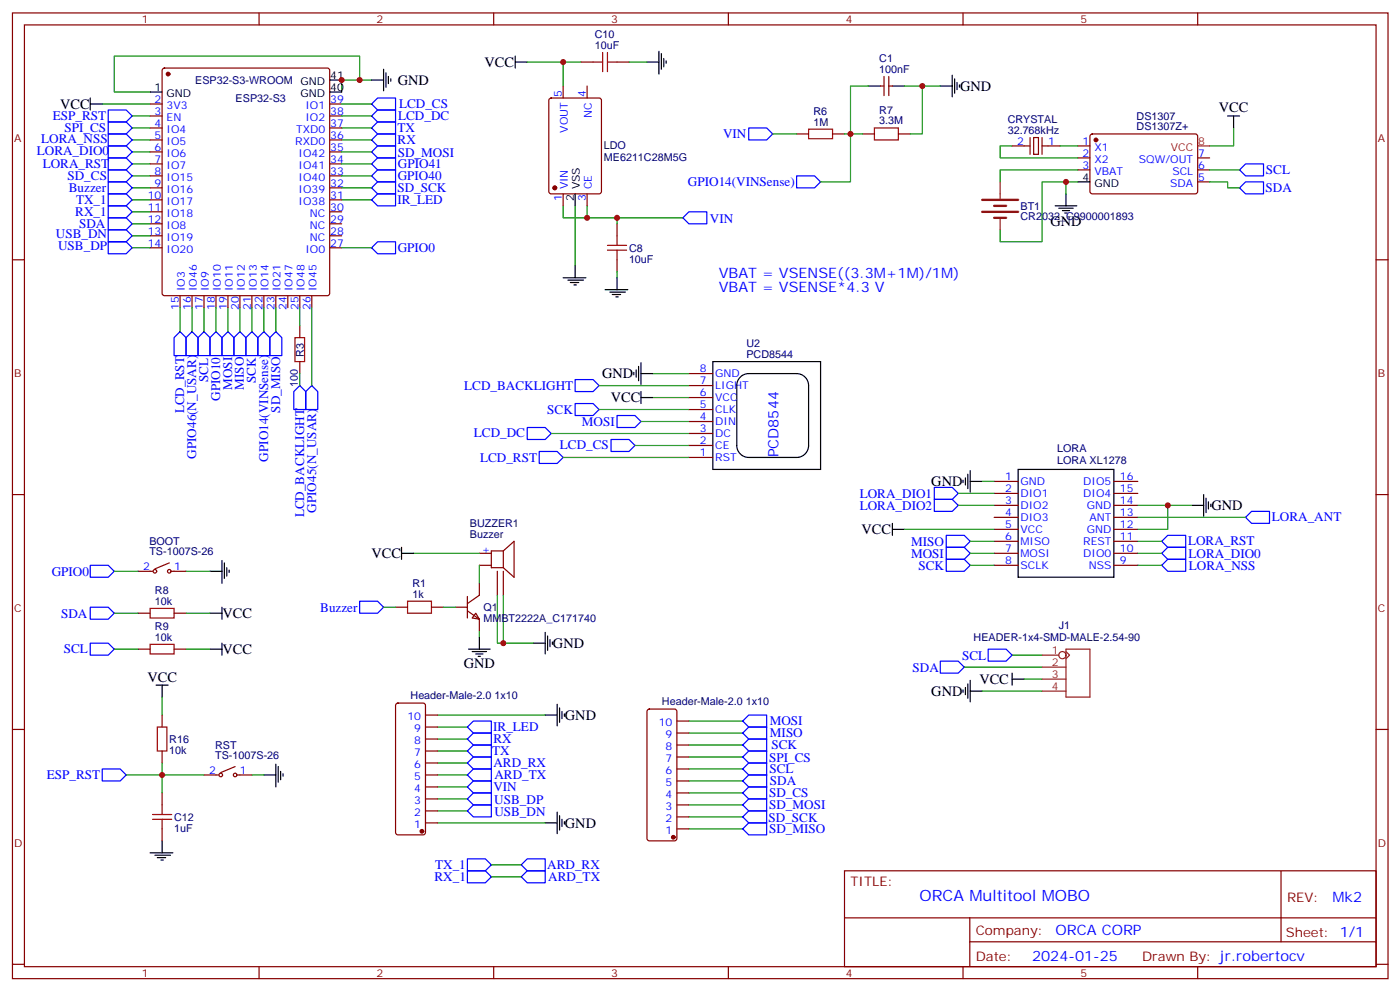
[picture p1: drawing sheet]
<svg xmlns="http://www.w3.org/2000/svg" width="413mm" height="292mm" viewBox="0 0 413 292" stroke-linecap="round" stroke-linejoin="round" font-family="sans-serif">
<g fill="none" stroke="#870000" stroke-width=".35">
<path d="M3.7 3.8h405.3v284.3h-405.3zM7.2 7.3h398.3v277.3h-398.3zM76.3 3.8v3.5M145.5 3.8v3.5M171.2 18.3h3.6M181.8 18.3h3.5M214.6 3.8v3.5M283.8 3.8v3.5M352.9 3.8v3.5M44.2 30.6h3.6M44.2 34.1h3.6M44.2 37.7h3.6"/>
<path d="M48 20.2l.5-.2h47.9l.5 .2 .3 .5v65.7l-.3 .5-.5 .2h-47.9l-.5-.3-.2-.4v-65.7zM97.2 30.6h3.5M97.2 34.1h3.5M97.2 37.7h3.5M161.9 29.1l.5-.2h14.1l.7 .4v27.1l-.4 .6-14.4 .1-.6-.5-.1-27zM165.9 25.3v3.6M173 25.3v3.6M234.7 39.4h3.6M245.3 39.4h3.5M254.1 39.4h3.6M259.4 25.3h1.1M260.5 22.5v5.7"/>
<path d="M261.9 22.5v5.7M261.9 25.3h1.1M264.7 39.4h3.6M321.4 39.6l.5-.2 30.6 .1 .4 .6v16.5l-.7 .5-30.6-.1-.4-.6v-16.3zM44.2 41.2h3.6M44.2 44.7h3.6M44.2 48.3h3.6M44.2 51.8h3.6M44.2 55.3h3.6M44.2 58.8h3.6M97.2 41.2h3.5M97.2 44.7h3.5"/>
<path d="M97.2 48.3h3.5M97.2 51.8h3.5M97.2 55.3h3.5M97.2 58.8h3.5M165.9 57.1v3.5M173 57.1v3.5M298.2 43h5.3M304.6 40.5h1.4v4.9h-1.4zM307.1 43h5.2M317.6 43h3.6M317.6 46.5h3.6M317.6 50h3.6"/>
<path d="M352.9 46.5h3.5M352.9 50h3.5M352.9 53.6h3.5M3.7 76.5h3.5M44.2 62.4h3.6M44.2 65.9h3.6M44.2 69.4h3.6M44.2 73h3.6M97.2 62.4h3.5M97.2 65.9h3.5M97.2 69.4h3.5M97.2 73h3.5"/>
<path d="M181.8 65.9v3.5M181.8 76.5v3.5M405.5 76.5h3.5M53.1 87.1v3.5M56.6 87.1v3.5M60.1 87.1v3.5M63.6 87.1v3.5M67.2 87.1v3.5M70.7 87.1v3.5M74.2 87.1v3.5M77.8 87.1v3.5M81.3 87.1v3.5"/>
<path d="M84.8 87.1v3.5M88.3 87.1v3.5M88.3 95.9v3.5M91.9 87.1v3.5M88.3 106.5v3.5M203 117.1h7M203 113.5h7M203 110h7M203 134.7h7M203 131.2h7M203 127.6h7M203 120.6h7"/>
<path d="M203 124.1h7M3.7 145.6h3.5M292.9 141.7h7.1M292.9 145.3h7.1M292.9 148.8h7.1M292.9 152.3h7.1M292.9 155.9h7.1M292.9 159.4h7.1M328.2 141.7h7.1M328.2 145.3h7.1M328.2 148.8h7.1M328.2 152.3h7.1"/>
<path d="M328.2 155.9h7.1M328.2 159.4h7.1M405.5 145.6h3.5M40.7 168.2h4.2M49.9 165.7l-4.3 1.8M50.6 168.2h4.2M116.6 178.8h3.5M127.1 178.8h3.6M134.2 178.8h3.5M137.7 179.8l3.6 2.5v3.5M137.7 175.6v6.4M141.3 162.9h3.5"/>
<path d="M141.3 166.4h3.5M141.3 171.7v3.6l-3.6 2.4M146.5 168.2v7.1M148.3 162.2l3.2-2.8v10.6l-3.2-2.9M148.3 162.2v4.9M148.3 168.2v7.1M148.3 162.2h-3.5v4.9h3.5M292.9 162.9h7.1M292.9 166.4h7.1M328.2 162.9h7.1M328.2 166.4h7.1M40.7 180.6h3.5"/>
<path d="M40.7 191.1h3.5M51.3 180.6h3.5M51.3 191.1h3.5M140.2 180.6l1.1 1.7-2.2-.3zM3.7 214.8h3.5M47.8 210.5v3.6M116.8 207.2l.5-.2h7.4l.6 .4 .1 37.7-.3 .5-.4 .2h-7.4l-.5-.2-.2-.5v-37.4zM125.4 217.6h3.5M125.4 214.1h3.5M125.4 210.5h3.5M190.9 209l.4-.2h7.5l.6 .4 .1 37.7-.3 .5-.4 .2h-7.5l-.5-.3-.2-.4v-37.4zM199.5 219.4h3.5"/>
<path d="M199.5 215.8h3.5M199.5 212.3h3.5M405.5 214.8h3.5M47.8 221.1v3.5M47.8 233.5v3.5M60.1 228.2h4.2M69.3 225.7l-4.2 1.8M70 228.2h4.2M125.4 238.8h3.5M125.4 235.2h3.5M125.4 231.7h3.5M125.4 228.2h3.5"/>
<path d="M125.4 224.6h3.5M125.4 221.1h3.5M199.5 237h3.5M199.5 233.5h3.5M199.5 229.9h3.5M199.5 226.4h3.5M199.5 222.9h3.5M47.8 244.1v3.5M125.4 242.3h3.5M199.5 244.1h3.5M199.5 240.5h3.5M248.8 256.4h156.7v28.2h-156.7z"/>
<path d="M377.5 256.4v20.9M248.9 270.2h156.5M285.8 277.3h119.6M285.8 270.2v14.2M3.7 283.9h3.5M76.3 284.6v3.5M145.5 284.6v3.5M214.6 284.6v3.5M283.8 284.6v3.5M352.9 284.6v3.5M405.5 283.9h3.5"/>
<circle cx="45.6" cy="168.2" r=".53"/>
<circle cx="49.9" cy="168.2" r=".53"/>
<circle cx="65.1" cy="228.2" r=".53"/>
<circle cx="69.3" cy="228.2" r=".53"/>
</g>
<g fill="none" stroke="#008700" stroke-width=".35">
<path d="M155.4 18.3h15.8M165.9 18.3v7M185.3 18.3h5.3M30.1 30.6h14.1M38.9 37.7h5.3M38.9 34.1h5.3M100.7 30.6h8.8M100.7 37.7h8.8M100.7 34.1h8.8M106 23.6v-7.1h-72.3v10.6h10.5M109.5 23.6h-8.8v3.5M227.7 39.4h7"/>
<path d="M248.8 39.4h5.3M255.9 25.3h-5.3v28.3h-8.8M266.5 25.3h5.3v14.1h-3.5M271.8 25.3h5.3M363.5 37.7v5.3h-7.1M38.9 51.8h5.3M38.9 55.3h5.3M38.9 41.2h5.3M38.9 58.8h5.3M38.9 44.7h5.3M38.9 48.3h5.3M100.7 51.8h8.8"/>
<path d="M100.7 55.3h8.8M100.7 41.2h8.8M100.7 58.8h8.8M100.7 44.7h8.8M100.7 48.3h8.8M298.2 43h-3.5v3.5h22.9M312.3 43h5.3M314.1 53.6v3.5M317.6 53.6h-10.5v17.6h-12.4v-3.5M317.6 50h-22.9v3.6M356.4 53.6h5.3v1.7h3.6M356.4 50h8.9"/>
<path d="M38.9 65.9h5.3M38.9 62.4h5.3M38.9 69.4h5.3M38.9 73h5.3M100.7 73h8.8M165.9 60.6v3.5h7.1v-3.5M169.5 60.6v17.6M173 64.1h28.2M181.8 64.1v1.8M53.1 90.6v7M56.6 90.6v7M60.1 90.6v7"/>
<path d="M63.6 90.6v7M67.2 90.6v7M70.7 90.6v7M74.2 90.6v7M77.8 90.6v7M81.3 90.6v7M88.3 90.6v5.3M91.9 90.6v22.9M181.8 80v1.8M88.3 110v3.5M176.5 113.5h26.5M192.4 117.1h10.6"/>
<path d="M192.4 110h10.6M162.4 127.6h40.6M165.9 134.7h37.1M176.5 120.6h26.5M187.1 131.2h15.9M188.9 124.1h14.1M266.5 155.9h26.4M282.4 148.8h10.5M282.4 145.3h10.5M285.9 159.4h7M289.4 141.7h3.5M335.3 148.8h8.8v7.1h-8.8"/>
<path d="M335.3 159.4h7M335.3 152.3h31.7M344.1 148.8h7.1M33.7 168.2h7M54.8 168.2h7.1M113 178.8h3.6M121.8 162.9h19.5M130.7 178.8h3.5M141.3 166.4v5.3M146.5 175.3v14.1h1.8v-14.1M285.9 162.9h7M285.9 166.4h7"/>
<path d="M335.3 162.9h7M335.3 166.4h7M33.7 191.1h7M33.7 180.6h7M54.8 191.1h7.1M54.8 180.6h7.1M141.3 185.8v1.8M148.3 189.4h8.8M284.1 196.4h23M298.2 192.9h8.9M301.8 200h5.3M47.8 205.2v5.3"/>
<path d="M128.9 214.1h8.8M128.9 217.6h8.8M128.9 210.5h31.8M203 215.8h15.9M203 212.3h15.9M203 219.4h15.9M289.4 203.5h17.7M37.2 228.2h22.9M47.8 224.6v8.9M74.2 228.2h3.6M128.9 228.2h8.8M128.9 224.6h8.8"/>
<path d="M128.9 238.8h8.8M128.9 235.2h8.8M128.9 221.1h8.8M128.9 231.7h8.8M203 226.4h15.9M203 222.9h15.9M203 237h15.9M203 229.9h15.9M203 233.5h15.9M128.9 242.3h31.8M144.8 254.6h8.8M144.8 258.2h8.8"/>
<path d="M203 244.1h15.9M203 240.5h15.9"/>
</g>
<g fill="none" stroke="#000" stroke-width=".35">
<path d="M151.8 18.3h3.6M151.8 16.5v3.5M190.6 18.3h3.6M194.2 15.1v6.7M194.9 15.8v4.6M195.6 17.2v2.5M196.3 17.9v.7M26.6 30.6h3.5M26.6 28.9v3.5M44.2 27.1h3.6M97.2 23.6h3.5M97.2 27.1h3.5"/>
<path d="M109.5 23.6h3.5M113 20.4v6.3M113.7 21.4v4.3M114.4 22.5v2.1M115.1 23.2v.7M255.9 25.3h3.5M263 25.3h3.5M277.1 25.3h3.5M280.6 22.2v6.3M281.3 23.2v4.2M282 24.3v2.1M282.7 25v.7"/>
<path d="M361.7 34.1h3.6M363.5 34.1v3.6M169.5 57.1v3.5M314.1 57.1v3.5M317.6 53.6h3.6M169.5 78.2v3.6M310.9 60.6h6.4M312 61.3h4.2M313.1 62h2.1M313.8 62.7h.7M165.9 81.8h6.7M167.4 82.5h4.5"/>
<path d="M168.1 83.2h2.4M169.1 83.9h.7M178.3 85.3h6.7M179.7 86h4.6M180.4 86.7h2.5M181.5 87.4h.7M181.8 81.8v3.5M186.8 109.6v.7M187.5 108.9v2.2M188.2 107.9v4.2M188.9 117.1h3.5M188.9 106.8v6.4"/>
<path d="M188.9 115.3v3.5M188.9 110h3.5M210 106.5h31.8v31.7h-31.8zM218.1 111a3.5 3.5 0 0 1 2.5-1h14.1a3.5 3.5 0 0 1 3.6 3.5v17.7a3.5 3.5 0 0 1-3.6 3.5h-14.1a3.5 3.5 0 0 1-3.5-3.5v-17.7a3.5 3.5 0 0 1 1-2.5zM285.2 139.6v4.3M285.9 138.6v6.3M300 138.2h28.2v31.8h-28.2zM263 155.9h3.5M263 154.1v3.5M283.8 141.4v.7M284.5 140.7v2.1M285.9 141.7h3.5"/>
<path d="M351.2 148.8h3.5M354.7 145.6v6.4M355.4 146.7v4.2M356.1 147.7v2.2M356.8 148.4v.8M61.9 168.2h3.5M65.4 165v6.7M65.4 178.8v3.5M66.1 165.7v4.6M66.8 167.1v2.5M67.5 167.9v.7M118.3 162.9h3.5"/>
<path d="M118.3 161.1v3.6M61.9 180.6h3.5M61.9 191.1h3.5M65.4 189.4v3.5M138.1 191.1h6.3M139.1 191.8h4.3M140.2 192.5h2.1M140.9 193.3h.7M141.3 187.6v3.5M157.1 189.4h3.6M160.7 186.2v6.3M161.4 187.3v4.2"/>
<path d="M162.1 188.3v2.1M162.8 189v.7M298.2 200h3.6M298.2 198.2v3.5M46 201.7h3.5M47.8 201.7v3.5M160.7 210.5h3.5M164.2 207.4v6.3M164.9 208.4v4.3M165.6 209.5v2.1M166.3 210.2v.7M283.8 203.1v.7"/>
<path d="M284.5 202.4v2.1M285.2 201.4v4.2M285.9 200.3v6.4M285.9 203.5h3.5M77.8 228.2h3.5M81.3 225v6.7M82 225.7v4.6M82.7 227.1v2.5M83.4 227.8v.7M164.2 239.1v6.4M44.2 251.1h6.7M45.6 251.8h4.6"/>
<path d="M46.4 252.5h2.4M47.4 253.2h.7M47.8 247.6v3.5M160.7 242.3h3.5M164.9 240.2v4.2M165.6 241.2v2.1M166.3 241.9v.7"/>
</g>
<g fill="none" stroke="#00f" stroke-width=".35">
<path d="M31.9 35.9h5.3l1.7 1.8-1.7 1.7h-5.3zM31.9 32.4h5.3l1.7 1.7-1.7 1.8h-5.3zM31.9 39.4h5.3l1.7 1.8-1.7 1.8h-5.3zM109.5 30.6l1.8-1.7h5.3v3.5h-5.3zM109.5 37.7l1.8-1.8h5.3v3.5h-5.3zM111.3 32.4h5.3v3.5h-5.3l-1.8-1.8zM220.6 37.7h5.3l1.8 1.7-1.8 1.8h-5.3zM31.9 57.1h5.3l1.7 1.7-1.7 1.8h-5.3zM31.9 46.5h5.3l1.7 1.8-1.7 1.7h-5.3zM31.9 43h5.3l1.7 1.7-1.7 1.8h-5.3zM31.9 50h5.3l1.7 1.8-1.7 1.8h-5.3zM31.9 53.6h5.3l1.7 1.7-1.7 1.8h-5.3z"/>
<path d="M109.5 41.2l1.8-1.8h5.3v3.6h-5.3zM109.5 44.7l1.8-1.7h5.3v3.5h-5.3zM109.5 48.3l1.8-1.8h5.3v3.5h-5.3zM109.5 51.8l1.8-1.8h5.3v3.6h-5.3zM109.5 55.3l1.8-1.7h5.3v3.5h-5.3zM109.5 58.8l1.8-1.7h5.3v3.5h-5.3zM234.7 51.8h5.3l1.8 1.8-1.8 1.7h-5.3zM365.3 50l1.7-1.7h5.3v3.5h-5.3zM365.3 55.3l1.7-1.7h5.3v3.5h-5.3zM31.9 64.1h5.3l1.7 1.8-1.7 1.8h-5.3zM31.9 60.6h5.3l1.7 1.8-1.7 1.7h-5.3zM31.9 67.7h5.3l1.7 1.7-1.7 1.8h-5.3z"/>
<path d="M31.9 71.2h5.3l1.7 1.8-1.7 1.7h-5.3zM109.5 73l1.8-1.8h5.3v3.5h-5.3zM201.2 64.1l1.8-1.7h5.3v3.5h-5.3zM53.1 97.6l1.7 1.8v5.3h-3.5v-5.3zM56.6 97.6l1.7 1.8v5.3h-3.5v-5.3zM60.1 97.6l1.8 1.8v5.3h-3.6v-5.3zM63.6 97.6l1.8 1.8v5.3h-3.5v-5.3zM67.2 97.6l1.7 1.8v5.3h-3.5v-5.3zM70.7 97.6l1.8 1.8v5.3h-3.6v-5.3zM74.2 97.6l1.8 1.8v5.3h-3.5v-5.3zM77.8 97.6l1.7 1.8v5.3h-3.5v-5.3zM79.5 99.4l1.8-1.8 1.7 1.8v5.3h-3.5z"/>
<path d="M88.3 113.5l1.8 1.8v5.3h-3.5v-5.3zM91.9 113.5l1.7 1.8v5.3h-3.5v-5.3zM169.5 118.8h5.3l1.7 1.8-1.7 1.7h-5.3zM169.5 111.8h5.3l1.7 1.7-1.7 1.8h-5.3zM155.4 125.9h5.3l1.7 1.7-1.7 1.8h-5.3zM158.9 132.9h5.3l1.7 1.8-1.7 1.8h-5.3zM180.1 129.4h5.2l1.8 1.8-1.8 1.7h-5.2zM181.8 122.3h5.3l1.8 1.8-1.8 1.8h-5.3zM275.3 143.5h5.3l1.8 1.8-1.8 1.7h-5.3zM275.3 147h5.3l1.8 1.8-1.8 1.8h-5.3zM278.8 157.6h5.3l1.8 1.8-1.8 1.7h-5.3zM342.3 159.4l1.8-1.8h5.3v3.5h-5.3z"/>
<path d="M367 152.3l1.8-1.7h5.3v3.5h-5.3zM26.6 178.8h5.3l1.8 1.8-1.8 1.7h-5.3zM26.6 166.4h5.3l1.8 1.8-1.8 1.8h-5.3zM106 177h5.3l1.7 1.8-1.7 1.8h-5.3zM278.8 161.1h5.3l1.8 1.8-1.8 1.8h-5.3zM278.8 164.7h5.3l1.8 1.7-1.8 1.8h-5.3zM342.3 162.9l1.8-1.8h5.3v3.6h-5.3zM342.3 166.4l1.8-1.7h5.3v3.5h-5.3zM26.6 189.4h5.3l1.8 1.7-1.8 1.8h-5.3zM277.1 194.7h5.3l1.7 1.7-1.7 1.8h-5.3zM291.2 191.1h5.3l1.7 1.8-1.7 1.8h-5.3zM137.7 217.6l1.8-1.8h5.3v3.6h-5.3z"/>
<path d="M137.7 214.1l1.8-1.8h5.3v3.5h-5.3zM218.9 215.8l1.7-1.7h5.3v3.5h-5.3zM220.6 217.6h5.3v3.5h-5.3l-1.7-1.7zM220.6 210.5h5.3v3.6h-5.3l-1.7-1.8zM30.1 226.4h5.3l1.8 1.8-1.8 1.7h-5.3zM137.7 235.2l1.8-1.7h5.3v3.5h-5.3zM137.7 238.8l1.8-1.8h5.3v3.5h-5.3zM137.7 221.1l1.8-1.7h5.3v3.5h-5.3zM137.7 228.2l1.8-1.8h5.3v3.5h-5.3zM137.7 224.6l1.8-1.7h5.3v3.5h-5.3zM139.5 229.9h5.3v3.6h-5.3l-1.8-1.8zM218.9 237l1.7-1.8h5.3v3.6h-5.3z"/>
<path d="M218.9 233.5l1.7-1.8h5.3v3.5h-5.3zM218.9 229.9l1.7-1.7h5.3v3.5h-5.3zM218.9 226.4l1.7-1.8h5.3v3.6h-5.3zM218.9 222.9l1.7-1.8h5.3v3.5h-5.3zM137.7 252.9h5.3l1.8 1.7-1.8 1.8h-5.3zM137.7 256.4h5.3l1.8 1.8-1.8 1.7h-5.3zM153.6 258.2l1.8-1.8h5.3v3.5h-5.3zM153.6 254.6l1.8-1.7h5.3v3.5h-5.3zM218.9 244.1l1.7-1.8h5.3v3.5h-5.3zM218.9 240.5l1.7-1.7h5.3v3.5h-5.3z"/>
</g>
<g fill="none" stroke="#a10000" stroke-width=".35">
<path d="M174.8 18.3h2.8M177.6 15.5v5.6M179 18.3h2.8M179 15.5v5.6M238.3 38h7v2.9h-7zM257.7 37.7h7v3.5h-7zM179 73.7h5.6M179 72.2h5.6M181.8 69.4v2.8M181.8 73.7v2.8M86.9 99.4h2.8v7.1h-2.8zM44.2 179.1h7.1v2.9h-7.1z"/>
<path d="M120.1 177h7v3.6h-7zM44.2 189.7h7.1v2.8h-7.1zM46.4 214.1h2.8v7h-2.8zM44.9 239.8h5.7M47.8 237v2.8M44.9 241.2h5.7M47.8 241.2v2.9"/>
</g>
<g fill="#870000" stroke="#870000" stroke-width=".35">
<circle cx="49.5" cy="21.8" r=".53"/>
<circle cx="163.5" cy="55.3" r=".53"/>
<circle cx="198.4" cy="246.5" r=".53"/>
<circle cx="124.3" cy="244.8" r=".53"/>
<circle cx="322.9" cy="41.2" r=".53"/>
</g>
<path d="M352.9 43h3.5" fill="none" stroke="#f00" stroke-width=".35"/>
<path d="M303.5 40.5v4.9M307.1 40.5v4.9" fill="none" stroke="#871200" stroke-width=".35"/>
<g fill="none" stroke="#8c2424" stroke-width=".35">
<path d="M294.7 53.6v4.9M294.7 64.1v3.6M307.1 192.9h4.9M307.1 196.4h7M307.1 200h7M314.1 191.8l1.1 1.1-1.1 1.1M314.1 191.1h7.1v14.1h-7.1zM307.1 203.5h7"/>
<circle cx="313.1" cy="192.9" r="1.06"/>
</g>
<path d="M289.4 58.8h10.6M289.4 62.4h10.6M292.9 64.1h3.6M292.9 60.6h3.6" fill="none" stroke="#8c2424" stroke-width=".71"/>
<g fill="#c00">
<circle cx="106" cy="23.6" r=".88"/>
<circle cx="100.7" cy="23.6" r=".88"/>
<circle cx="344.1" cy="148.8" r=".88"/>
<circle cx="181.8" cy="64.1" r=".88"/>
<circle cx="165.9" cy="18.3" r=".88"/>
<circle cx="173" cy="64.1" r=".88"/>
<circle cx="47.8" cy="228.2" r=".88"/>
<circle cx="314.1" cy="53.6" r=".88"/>
<circle cx="250.6" cy="39.4" r=".88"/>
<circle cx="271.8" cy="25.3" r=".88"/>
<circle cx="148.3" cy="189.4" r=".88"/>
</g>
<text font-size="4.6" fill="#00f" x="270.9" y="265.4">ORCA Multitool MOBO</text>
<g font-size="4.2">
<text x="142.8" y="19.7">VCC</text>
<text x="117.2" y="25">GND</text>
<text x="282.9" y="26.7">GND</text>
<text x="17.7" y="32">VCC</text>
<text x="359.1" y="33">VCC</text>
<text x="309.5" y="66.7">GND</text>
<text x="177.4" y="111.4">GND</text>
<text x="180" y="118.5">VCC</text>
<text x="274.4" y="143.1">GND</text>
<text x="357" y="150.2">GND</text>
<text x="253.9" y="157.2">VCC</text>
<text x="109.4" y="164.3">VCC</text>
<text x="65.6" y="182">VCC</text>
<text x="162.9" y="190.8">GND</text>
<text x="65.6" y="192.5">VCC</text>
<text x="136.7" y="196.8">GND</text>
<text x="43.5" y="200.7">VCC</text>
<text x="288.6" y="201.4">VCC</text>
<text x="274.4" y="204.9">GND</text>
<text x="166.5" y="211.9">GND</text>
<text x="166.5" y="243.7">GND</text>
</g>
<g font-size="4.2" fill="#00f">
<text x="211.8" y="81.8">VBAT = VSENSE((3.3M+1M)/1M)</text>
<text x="211.8" y="86">VBAT = VSENSE*4.3 V</text>
<text x="229.4" y="134.7" transform="rotate(-90 229.4 134.7)">PCD8544</text>
<text x="392.6" y="265.7">Mk2</text>
<text x="311" y="275.2">ORCA CORP</text>
<text x="304.1" y="283">2024-01-25</text>
</g>
<g font-size="3.9" fill="#00f">
<text x="15.5" y="35.4">ESP_RST</text>
<text x="117.3" y="35.5">LCD_DC</text>
<text x="117.6" y="31.9">LCD_CS</text>
<text x="19" y="38.9">SPI_CS</text>
<text x="117.2" y="38.9">TX</text>
<text x="213.1" y="40.7">VIN</text>
<text x="10.8" y="45.8">LORA_DIO0</text>
<text x="12.1" y="42.2">LORA_NSS</text>
<text x="117.2" y="42.4">RX</text>
<text x="117.2" y="46.1">SD_MOSI</text>
<text x="12.6" y="49.4">LORA_RST</text>
<text x="19.9" y="53.1">SD_CS</text>
<text x="117.2" y="53">GPIO40</text>
<text x="117.3" y="49.5">GPIO41</text>
<text x="373" y="51.2">SCL</text>
<text x="20.3" y="56.6">Buzzer</text>
<text x="117.1" y="56.7">SD_SCK</text>
<text x="202.7" y="54.8">GPIO14(VINSense)</text>
<text x="372.9" y="56.5">SDA</text>
<text x="22.2" y="63.6">RX_1</text>
<text x="22.4" y="60.1">TX_1</text>
<text x="117.1" y="60.1">IR_LED</text>
<text x="209.2" y="65.6">VIN</text>
<text x="16.5" y="70">USB_DN</text>
<text x="23.3" y="67.2">SDA</text>
<text x="17.1" y="73.5">USB_DP</text>
<text x="117.2" y="74.2">GPIO0</text>
<text x="61.4" y="112.5" transform="rotate(-90 61.4 112.5)">SCL</text>
<text x="75.4" y="112.7" transform="rotate(-90 75.4 112.7)">SCK</text>
<text x="64.9" y="118" transform="rotate(-90 64.9 118)">GPIO10</text>
<text x="68.4" y="114.8" transform="rotate(-90 68.4 114.8)">MOSI</text>
<text x="71.9" y="114.8" transform="rotate(-90 71.9 114.8)">MISO</text>
<text x="136.8" y="114.8">LCD_BACKLIGHT</text>
<text x="54.2" y="121.7" transform="rotate(-90 54.2 121.7)">LCD_RST</text>
<text x="82.5" y="121.5" transform="rotate(-90 82.5 121.5)">SD_MISO</text>
<text x="161.3" y="121.8">SCK</text>
<text x="171.5" y="125.4">MOSI</text>
<text x="139.6" y="128.8">LCD_DC</text>
<text x="57.8" y="135.1" transform="rotate(-90 57.8 135.1)">GPIO46(N_USAR)</text>
<text x="79" y="135.9" transform="rotate(-90 79 135.9)">GPIO14(VINSense)</text>
<text x="141.5" y="136">LCD_RST</text>
<text x="165" y="132.3">LCD_CS</text>
<text x="253.3" y="146.5">LORA_DIO1</text>
<text x="89.7" y="152.4" transform="rotate(-90 89.7 152.4)">LCD_BACKLIGHT</text>
<text x="93.1" y="151" transform="rotate(-90 93.1 151)">GPIO45(N_USAR)</text>
<text x="253.3" y="150.1">LORA_DIO2</text>
<text x="374.8" y="153.5">LORA_ANT</text>
<text x="268.5" y="160.7">MISO</text>
<text x="350.1" y="160.6">LORA_RST</text>
<text x="268.5" y="164.2">MOSI</text>
<text x="270.6" y="167.7">SCK</text>
<text x="350.2" y="164.2">LORA_DIO0</text>
<text x="350.3" y="167.8">LORA_NSS</text>
<text x="15.2" y="169.5">GPIO0</text>
<text x="18" y="181.8">SDA</text>
<text x="94.4" y="180.1">Buzzer</text>
<text x="18.8" y="192.4">SCL</text>
<text x="268.9" y="197.8">SDA</text>
<text x="283.5" y="194.3">SCL</text>
<text x="145.3" y="215.3">IR_LED</text>
<text x="226.8" y="213.6">MOSI</text>
<text x="145.4" y="218.9">RX</text>
<text x="226.9" y="217.1">MISO</text>
<text x="227.3" y="220.6">SCK</text>
<text x="145" y="222.4">TX</text>
<text x="145.4" y="225.8">ARD_RX</text>
<text x="226.6" y="224.2">SPI_CS</text>
<text x="226.7" y="227.5">SCL</text>
<text x="13.8" y="229.4">ESP_RST</text>
<text x="145.4" y="233">VIN</text>
<text x="145.7" y="229.5">ARD_TX</text>
<text x="226.9" y="231">SDA</text>
<text x="145.7" y="236.7">USB_DP</text>
<text x="226.6" y="238.2">SD_MOSI</text>
<text x="226.6" y="234.7">SD_CS</text>
<text x="145.7" y="240.2">USB_DN</text>
<text x="226.5" y="241.9">SD_SCK</text>
<text x="226.6" y="245.3">SD_MISO</text>
<text x="128.2" y="255.8">TX_1</text>
<text x="161.3" y="255.8">ARD_RX</text>
<text x="128" y="259.4">RX_1</text>
<text x="161.6" y="259.5">ARD_TX</text>
</g>
<g font-size="3.9" fill="#800">
<text x="250.6" y="261">TITLE:</text>
<text x="379.2" y="265.7">REV:</text>
<text x="287.5" y="275.2">Company:</text>
<text x="378.9" y="275.8">Sheet: 1/1</text>
<text x="287.5" y="282.9">Date:</text>
<text x="336.6" y="282.9">Drawn By: jr.robertocv</text>
</g>
<g font-size="3.2" fill="#800">
<text x="41.8" y="6.8">1</text>
<text x="110.9" y="6.8">2</text>
<text x="180.1" y="6.8">3</text>
<text x="249.2" y="6.8">4</text>
<text x="318.3" y="6.8">5</text>
<text x="4.2" y="41.9">A</text>
<text x="406" y="41.9">A</text>
<text x="4.2" y="111.1">B</text>
<text x="406" y="111.1">B</text>
<text x="4.2" y="180.2">C</text>
<text x="406" y="180.2">C</text>
<text x="4.2" y="249.3">D</text>
<text x="406" y="249.3">D</text>
<text x="41.8" y="287.6">1</text>
<text x="110.9" y="287.6">2</text>
<text x="180.1" y="287.6">3</text>
<text x="249.2" y="287.6">4</text>
<text x="318.3" y="287.6">5</text>
</g>
<g font-size="3.2" fill="#000080">
<text x="175.3" y="11.2">C10</text>
<text x="175.3" y="14.4">10uF</text>
<text x="259.1" y="21.4">100nF</text>
<text x="259.1" y="18.3">C1</text>
<text x="57.5" y="24.6">ESP32-S3-WROOM</text>
<text x="69.4" y="29.9">ESP32-S3</text>
<text x="239.7" y="33.8">R6</text>
<text x="259.1" y="33.4">R7</text>
<text x="334.9" y="35.2">DS1307</text>
<text x="239.7" y="37">1M</text>
<text x="259.1" y="36.6">3.3M</text>
<text x="296.9" y="39.4">32.768kHz</text>
<text x="296.9" y="36.3">CRYSTAL</text>
<text x="334.9" y="38.4">DS1307Z+</text>
<text x="177.9" y="47.3">ME6211C28M5G</text>
<text x="177.9" y="43.9">LDO</text>
<text x="300.7" y="64.9">CR2032_C9900001893</text>
<text x="300.7" y="61.8">BT1</text>
<text x="185.3" y="77.3">10uF</text>
<text x="185.3" y="74.1">C8</text>
<text x="89.5" y="105" transform="rotate(-90 89.5 105)">R3</text>
<text x="219.9" y="105.4">PCD8544</text>
<text x="219.9" y="102.2">U2</text>
<text x="87.7" y="114" transform="rotate(-90 87.7 114)">100</text>
<text x="311.5" y="136.6">LORA XL1278</text>
<text x="311.5" y="133.2">LORA</text>
<text x="138.5" y="155.2">BUZZER1</text>
<text x="44" y="160.5">BOOT</text>
<text x="138.5" y="158.3">Buzzer</text>
<text x="44" y="163.5">TS-1007S-26</text>
<text x="121.5" y="172.8">R1</text>
<text x="45.7" y="178.1">10k</text>
<text x="45.7" y="174.9">R8</text>
<text x="121.5" y="176">1k</text>
<text x="142.5" y="180">Q1</text>
<text x="45.7" y="185.5">R9</text>
<text x="142.5" y="183.1">MMBT2222A_C171740</text>
<text x="312" y="185.1">J1</text>
<text x="45.7" y="188.7">10k</text>
<text x="286.9" y="188.8">HEADER-1x4-SMD-MALE-2.54-90</text>
<text x="121" y="206">Header-Male-2.0 1x10</text>
<text x="195.1" y="207.7">Header-Male-2.0 1x10</text>
<text x="49.9" y="222">10k</text>
<text x="49.9" y="218.7">R16</text>
<text x="63.4" y="220.4">RST</text>
<text x="63.4" y="223.5">TS-1007S-26</text>
<text x="51.3" y="244.9">1uF</text>
<text x="51.3" y="241.7">C12</text>
</g>
<g font-size="3.2">
<text x="97.3" y="23.2">41</text>
<text x="45.6" y="26.7">1</text>
<text x="49.1" y="28.5">GND</text>
<text x="88.6" y="28.5">GND</text>
<text x="88.6" y="25">GND</text>
<text x="97.3" y="26.7">40</text>
<text x="319" y="53.2">4</text>
<text x="169.1" y="59.3" transform="rotate(-90 169.1 59.3)">2</text>
<text x="170.9" y="55.8" transform="rotate(-90 170.9 55.8)">VSS</text>
<text x="322.5" y="55">GND</text>
</g>
<g font-size="3.2" fill="#00f">
<text x="165.6" y="28.7" transform="rotate(-90 165.6 28.7)">5</text>
<text x="172.6" y="28.7" transform="rotate(-90 172.6 28.7)">4</text>
<text x="45.6" y="30.3">2</text>
<text x="45.6" y="33.8">3</text>
<text x="49.1" y="32">3V3</text>
<text x="49.1" y="35.6">EN</text>
<text x="90" y="35.6">IO2</text>
<text x="90" y="32">IO1</text>
<text x="97.3" y="33.8">38</text>
<text x="97.3" y="30.3">39</text>
<text x="174.4" y="34.8" transform="rotate(-90 174.4 34.8)">NC</text>
<text x="45.6" y="37.3">4</text>
<text x="45.6" y="40.9">5</text>
<text x="49.1" y="39.1">IO4</text>
<text x="87.3" y="39.1">TXD0</text>
<text x="97.3" y="40.9">36</text>
<text x="97.3" y="37.3">37</text>
<text x="167.4" y="39.1" transform="rotate(-90 167.4 39.1)">VOUT</text>
<text x="45.6" y="44.4">6</text>
<text x="45.6" y="47.9">7</text>
<text x="49.1" y="42.6">IO5</text>
<text x="49.1" y="46.1">IO6</text>
<text x="87" y="42.6">RXD0</text>
<text x="88" y="46.1">IO42</text>
<text x="97.3" y="47.9">34</text>
<text x="97.3" y="44.4">35</text>
<text x="299.7" y="42.6">2</text>
<text x="308.8" y="42.6">1</text>
<text x="319" y="42.6">1</text>
<text x="319" y="46.1">2</text>
<text x="322.5" y="44.4">X1</text>
<text x="322.5" y="47.9">X2</text>
<text x="335.6" y="47.9">SQW/OUT</text>
<text x="353.1" y="46.1">7</text>
<text x="45.6" y="51.4">8</text>
<text x="49.1" y="49.7">IO7</text>
<text x="49.1" y="53.2">IO15</text>
<text x="88" y="53.2">IO40</text>
<text x="88" y="49.7">IO41</text>
<text x="97.3" y="51.4">33</text>
<text x="319" y="49.7">3</text>
<text x="322.5" y="51.4">VBAT</text>
<text x="345.5" y="51.4">SCL</text>
<text x="353.1" y="53.2">5</text>
<text x="353.1" y="49.7">6</text>
<text x="43.6" y="58.5">10</text>
<text x="45.6" y="55">9</text>
<text x="49.1" y="56.7">IO16</text>
<text x="88" y="56.7">IO39</text>
<text x="97.3" y="58.5">31</text>
<text x="97.3" y="55">32</text>
<text x="165.6" y="59.3" transform="rotate(-90 165.6 59.3)">1</text>
<text x="167.4" y="55.8" transform="rotate(-90 167.4 55.8)">VIN</text>
<text x="172.6" y="59.3" transform="rotate(-90 172.6 59.3)">3</text>
<text x="174.4" y="55.8" transform="rotate(-90 174.4 55.8)">CE</text>
<text x="344.8" y="55">SDA</text>
<text x="43.6" y="62">11</text>
<text x="43.6" y="65.5">12</text>
<text x="49.1" y="60.3">IO17</text>
<text x="49.1" y="63.8">IO18</text>
<text x="88" y="60.3">IO38</text>
<text x="91.3" y="63.8">NC</text>
<text x="97.3" y="65.5">29</text>
<text x="97.3" y="62">30</text>
<text x="43.6" y="69.1">13</text>
<text x="49.1" y="67.3">IO8</text>
<text x="49.1" y="70.8">IO19</text>
<text x="91.3" y="70.8">NC</text>
<text x="91.3" y="67.3">NC</text>
<text x="97.3" y="69.1">28</text>
<text x="43.6" y="72.6">14</text>
<text x="49.1" y="74.4">IO20</text>
<text x="90" y="74.4">IO0</text>
<text x="97.3" y="72.6">27</text>
<text x="54.5" y="85.8" transform="rotate(-90 54.5 85.8)">IO3</text>
<text x="58" y="85.8" transform="rotate(-90 58 85.8)">IO46</text>
<text x="61.5" y="85.8" transform="rotate(-90 61.5 85.8)">IO9</text>
<text x="65.1" y="85.8" transform="rotate(-90 65.1 85.8)">IO10</text>
<text x="68.6" y="85.8" transform="rotate(-90 68.6 85.8)">IO11</text>
<text x="72.1" y="85.8" transform="rotate(-90 72.1 85.8)">IO12</text>
<text x="75.6" y="85.8" transform="rotate(-90 75.6 85.8)">IO13</text>
<text x="79.2" y="85.8" transform="rotate(-90 79.2 85.8)">IO14</text>
<text x="82.7" y="85.8" transform="rotate(-90 82.7 85.8)">IO21</text>
<text x="86.2" y="85.8" transform="rotate(-90 86.2 85.8)">IO47</text>
<text x="89.7" y="85.8" transform="rotate(-90 89.7 85.8)">IO48</text>
<text x="93.3" y="85.8" transform="rotate(-90 93.3 85.8)">IO45</text>
<text x="52.7" y="91.3" transform="rotate(-90 52.7 91.3)">15</text>
<text x="56.2" y="91.3" transform="rotate(-90 56.2 91.3)">16</text>
<text x="59.8" y="91.3" transform="rotate(-90 59.8 91.3)">17</text>
<text x="63.3" y="91.3" transform="rotate(-90 63.3 91.3)">18</text>
<text x="66.8" y="91.3" transform="rotate(-90 66.8 91.3)">19</text>
<text x="70.3" y="91.3" transform="rotate(-90 70.3 91.3)">20</text>
<text x="73.9" y="91.3" transform="rotate(-90 73.9 91.3)">21</text>
<text x="77.4" y="91.3" transform="rotate(-90 77.4 91.3)">22</text>
<text x="80.9" y="91.3" transform="rotate(-90 80.9 91.3)">23</text>
<text x="84.5" y="91.3" transform="rotate(-90 84.5 91.3)">24</text>
<text x="88" y="91.3" transform="rotate(-90 88 91.3)">25</text>
<text x="91.5" y="91.3" transform="rotate(-90 91.5 91.3)">26</text>
<text x="206.3" y="113.2">7</text>
<text x="206.3" y="109.6">8</text>
<text x="210.7" y="111.1">GND</text>
<text x="206.3" y="116.7">6</text>
<text x="210.7" y="118.1">VCC</text>
<text x="210.7" y="114.6">LIGHT</text>
<text x="206.3" y="120.2">5</text>
<text x="206.3" y="123.8">4</text>
<text x="210.7" y="121.6">CLK</text>
<text x="210.7" y="125.2">DIN</text>
<text x="206.3" y="130.8">2</text>
<text x="206.3" y="127.3">3</text>
<text x="210.7" y="128.7">DC</text>
<text x="206.3" y="134.3">1</text>
<text x="210.7" y="135.7">RST</text>
<text x="210.7" y="132.2">CE</text>
<text x="296.2" y="141.4">1</text>
<text x="300.7" y="142.8">GND</text>
<text x="319.2" y="142.8">DIO5</text>
<text x="330" y="141.4">16</text>
<text x="296.2" y="144.9">2</text>
<text x="296.2" y="148.4">3</text>
<text x="300.7" y="146.3">DIO1</text>
<text x="300.7" y="149.9">DIO2</text>
<text x="319.2" y="146.3">DIO4</text>
<text x="320.2" y="149.9">GND</text>
<text x="330" y="148.4">14</text>
<text x="330" y="144.9">15</text>
<text x="296.2" y="152">4</text>
<text x="296.2" y="155.5">5</text>
<text x="300.7" y="153.4">DIO3</text>
<text x="321" y="153.4">ANT</text>
<text x="330" y="155.5">12</text>
<text x="330" y="152">13</text>
<text x="296.2" y="159">6</text>
<text x="300.7" y="156.9">VCC</text>
<text x="300.7" y="160.4">MISO</text>
<text x="319.2" y="160.4">REST</text>
<text x="320.2" y="156.9">GND</text>
<text x="330" y="159">11</text>
<text x="42.2" y="167.9">2</text>
<text x="51.3" y="167.9">1</text>
<text x="142" y="162.9">+</text>
<text x="296.2" y="162.6">7</text>
<text x="296.2" y="166.1">8</text>
<text x="300.7" y="164">MOSI</text>
<text x="300.7" y="167.5">SCLK</text>
<text x="319.2" y="164">DIO0</text>
<text x="320.8" y="167.5">NSS</text>
<text x="330" y="166.1">9</text>
<text x="330" y="162.6">10</text>
<text x="120" y="211.9">10</text>
<text x="122.1" y="215.5">9</text>
<text x="194.1" y="213.7">10</text>
<text x="122.1" y="219">8</text>
<text x="196.1" y="220.8">8</text>
<text x="196.1" y="217.2">9</text>
<text x="61.6" y="227.8">2</text>
<text x="70.7" y="227.8">1</text>
<text x="122.1" y="226.1">6</text>
<text x="122.1" y="222.5">7</text>
<text x="196.1" y="227.8">6</text>
<text x="196.1" y="224.3">7</text>
<text x="122.1" y="233.1">4</text>
<text x="122.1" y="229.6">5</text>
<text x="196.1" y="231.4">5</text>
<text x="122.1" y="236.6">3</text>
<text x="196.1" y="238.4">3</text>
<text x="196.1" y="234.9">4</text>
<text x="122.1" y="243.7">1</text>
<text x="122.1" y="240.2">2</text>
<text x="196.1" y="245.5">1</text>
<text x="196.1" y="241.9">2</text>
</g>
<g font-size="3.2" fill="#f00">
<text x="345" y="44.4">VCC</text>
<text x="353.1" y="42.6">8</text>
</g>
<g font-size="3.2" fill="#8d2323">
<text x="310" y="192.5">1</text>
<text x="310" y="196.1">2</text>
<text x="310" y="199.6">3</text>
<text x="310" y="203.1">4</text>
</g>
</svg>
